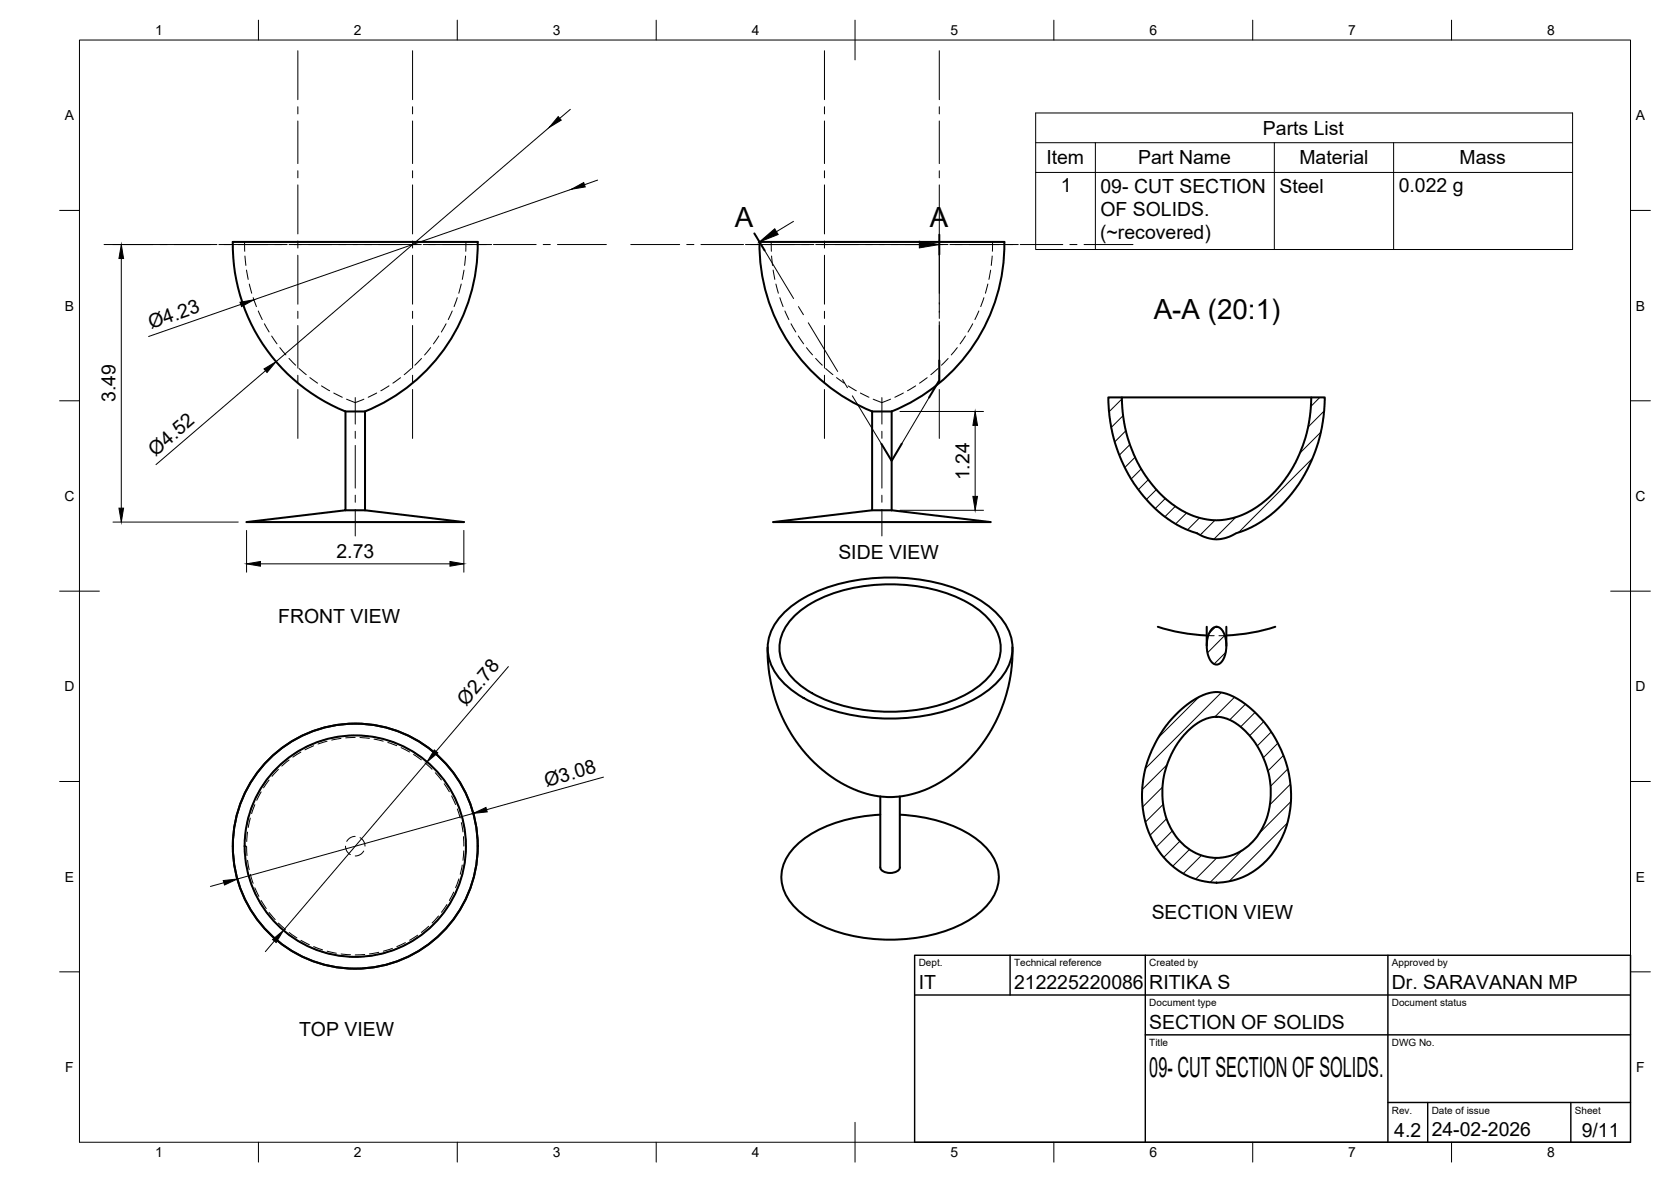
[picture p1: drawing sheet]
<svg xmlns="http://www.w3.org/2000/svg" width="420mm" height="297mm" viewBox="0 0 420 297" stroke-linecap="round" stroke-linejoin="round" font-family="sans-serif">
<!-- layer: Visible -->
<g fill="none" stroke="#000" stroke-width=".51">
<path d="M282.1 99.9h51l-.5 6.1-1.2 5.2-1.3 3.9-1.4 2.8-2.9 4.9-1.5 1.9-2.8 3-2 1.7-2.3 1.6-2.6 1.5-3.8 1.5-1.9 .9-2.9 .6h-1.2l-1.9-.6-1.9-.9-3.8-1.5-2.6-1.5-2.3-1.6-2-1.7-2.8-3-1.5-1.9-3-4.9-1.3-2.8-1.4-3.9-1.1-5.2-.5-6.1h3.4l.3 5 1.1 5.2 2.1 5.3 2.5 4.3 3 3.7 2.3 2.3 3.7 2.6 2.6 1.2a17.6 17.6 0 0 0 18.4-3.6l2.6-2.5 2.4-2.9 2-3 1.6-3.3 1.5-4.1 .7-2.5 .6-4.1 .2-3.6M86.9 103.4v24.8l-24.9 3h54.6l-24.8-3M86.9 103.4h4.9M91.8 103.4v24.8M91.8 103.4a45.1 45.1 0 0 0 28.3-42.6h-61.5a45.1 45.1 0 0 0 28.3 42.6M219.3 103.4a45.2 45.2 0 0 1-28.3-42.6h61.5a45.1 45.1 0 0 1-28.3 42.6M224.2 103.4h-4.9v24.8l-24.9 3h54.7l-24.9-3M224.2 103.4v24.8M86.9 128.2h4.9M219.3 128.2h4.9M197.2 153.9a35.5 35.5 0 0 1 21-8.5 47.3 47.3 0 0 1 27.4 4.9 16.7 16.7 0 0 1 8.8 10.4 11.9 11.9 0 0 1-4 11.1 35.5 35.5 0 0 1-21 8.5 47.3 47.3 0 0 1-27.4-4.9 16.7 16.7 0 0 1-8.8-10.4 11.9 11.9 0 0 1 4-11.1zM199.6 154.9a31.5 31.5 0 0 1 17.8-7.6 43.2 43.2 0 0 1 26.1 4.2 14.7 14.7 0 0 1 8 10 11.5 11.5 0 0 1-4.8 10.5 35.4 35.4 0 0 1-20.8 6.8 39.8 39.8 0 0 1-23.5-5.7 12.8 12.8 0 0 1-6.4-10.2 11.3 11.3 0 0 1 3.6-8z"/>
<path d="M291.1 157.5a46.1 46.1 0 0 0 12.3 2.2M303.4 157.5v4.8M304.9 157.9a1.73 1.73 0 0 1 2.7 1 7.4 7.4 0 0 1-.8 7.7 1.73 1.73 0 0 1-2.7-1 7.4 7.4 0 0 1 .8-7.7zM308.4 157.5v4.8M320.7 157.5a46.1 46.1 0 0 1-12.3 2.2M193 162.7l.1 3.4 .4 3.5 .6 3.3 1.2 3.8 1.3 3.2 1.4 3 3.5 5.1 2.2 2.6 2.5 2.4 2.6 2 2.8 1.8 3.2 1.6 3.2 1.1 2.7 .6 2.5 .2 3.3-.2 2.7-.5 3.4-1.1 2.6-1.2 2.3-1.4 3.1-2.3 2.8-2.4 2.4-2.7 3.4-5 1.8-3.6 1.3-3.2 1.3-4.2 .5-2.5 .4-3.9 .1-3.4M295.6 179.6l3-2.6 2.9-1.8a8.8 8.8 0 0 1 10 .6l2.9 2.2 3.1 3.1a27.9 27.9 0 0 1 5.2 28.7l-1.9 3.5-2.2 2.8-2.8 2.4-3.3 1.9-3.5 1.1-3.6 .3-3.4-.5-2.9-1-3.2-1.8-2.7-2.4-2.2-2.8-2.2-4.3-1.2-4.1-.4-3.7 .1-3.6 .6-4.1a30.5 30.5 0 0 1 7.7-13.9zM298.6 183.8l1.6-1.5 1.5-1 1.7-.7 2.1-.5 1.5 .1 1.9 .6 1.8 .9 1.8 1.5a21.3 21.3 0 0 1 4.6 25.4l-2.1 2.9-2.4 2-1.5 .9-1.6 .6-3 .6-2.7-.2-3.1-1-1.5-.9-1.5-1.1-2.2-2.5a20.4 20.4 0 0 1-.4-21.5 19.3 19.3 0 0 1 3.5-4.6zM221.3 200.2v17.8a2.18 2.18 0 0 0 2.5 1.4 2.18 2.18 0 0 0 2.5-1.4M221.3 204.7a35.1 35.1 0 0 0-20.1 6.8 11.2 11.2 0 0 0-4.5 10.9 14.8 14.8 0 0 0 7.5 8.9 42.6 42.6 0 0 0 30.4 3.6 24.7 24.7 0 0 0 14.7-8.8 10.1 10.1 0 0 0-1.8-13.5 30.3 30.3 0 0 0-16.8-7.4l-4.4-.5M226.3 200.2v17.8"/>
<circle cx="89.3" cy="212.6" r="30.8"/>
<circle cx="89.3" cy="212.6" r="27.8"/>
</g>
<!-- layer: Hidden -->
<g fill="none" stroke="#000" stroke-width=".25">
<path d="M61.5 60.8v2.3M61.6 64.3l.2 2.4M62 67.9l.4 2.3M62.7 71.4l.6 2.3M63.7 74.8l.8 2.3M64.9 78.2l1 2.1M113.7 78.2l-1 2.1M115 74.8l-.8 2.3M116 71.4l-.6 2.3M116.7 67.9l-.5 2.3M117.1 64.3l-.3 2.4M117.2 60.8l-.1 2.3"/>
<path d="M193.9 60.8l.1 2.3M194 64.3l.2 2.4M194.4 67.9l.4 2.3M195.1 71.4l.6 2.3M196.1 74.8l.8 2.3M197.4 78.2l1 2.1M246.1 78.2l-1 2.1M247.4 74.8l-.8 2.3M248.4 71.4l-.6 2.3M249.1 67.9l-.5 2.3M249.5 64.3l-.3 2.4M249.6 60.8l-.1 2.3"/>
<path d="M66.5 81.4l1.2 2M68.3 84.4l1.3 2M70.4 87.4l1.5 1.8M72.7 90.1l1.6 1.7M75.2 92.6l1.8 1.6M77.9 94.9l2 1.4M80.8 97l2.1 1.2M83.9 98.8l2.2 1M94.7 98.8l-2.1 1M97.8 97l-2 1.2M100.7 94.9l-1.9 1.4M103.4 92.6l-1.8 1.6"/>
<path d="M106 90.1l-1.7 1.7M108.3 87.4l-1.5 1.8M110.3 84.4l-1.3 2M112.2 81.4l-1.2 2M198.9 81.4l1.2 2M200.7 84.4l1.4 2M202.8 87.4l1.5 1.8M205.1 90.1l1.7 1.7M207.6 92.6l1.8 1.6M210.3 94.9l2 1.4M213.3 97l2 1.2M216.3 98.8l2.2 1"/>
<path d="M227.1 98.8l-2.1 1M230.2 97l-2 1.2M233.1 94.9l-1.9 1.4M235.9 92.6l-1.8 1.6M238.4 90.1l-1.7 1.7M240.7 87.4l-1.5 1.8M242.8 84.4l-1.4 2M244.6 81.4l-1.2 2M87.1 100.3l2.2 .9 2.2-.9M219.6 100.3l2.1 .9 2.2-.9M303.4 159.7l1.9 .1M308.4 159.7l-1.9 .1"/>
<path d="M65.4 198.5l-1.1 2.1M65.7 199l-1.1 2.1M67.4 195.5l-1.4 1.9M67.6 196l-1.3 2M69.8 192.9l-1.7 1.7M70 193.3l-1.6 1.8M72.5 190.5l-1.9 1.5M72.7 191l-1.9 1.5M75.4 188.5l-2 1.3M75.6 189l-2 1.3M78.6 187l-2.1 1M78.8 187.4l-2.1 1"/>
<path d="M82 185.8l-2.3 .7M82.2 186.3l-2.2 .7M85.5 185.1l-2.4 .4M85.7 185.6l-2.3 .4M89 184.8l-2.3 .1M89.3 185.3l-2.4 .1M90.2 184.8l2.4 .2M90.5 185.3l2.4 .3M93.8 185.2l2.3 .5M94 185.7l2.4 .6M97.3 186l2.2 .8M97.5 186.6l2.3 .8"/>
<path d="M100.6 187.2l2.1 1.1M100.9 187.9l2.1 1.1M103.8 188.9l1.9 1.3M104 189.6l1.9 1.4M106.7 190.9l1.8 1.6M106.9 191.7l1.7 1.6M109.3 193.3l1.6 1.8M109.5 194.2l1.5 1.8M111.6 196l1.4 2M111.7 197l1.3 2M113.6 199l1.1 2.1M61.5 212l.1 2.4"/>
<path d="M61.7 215.6l.3 2.4M61.8 208.5l-.2 2.3M62 212.6l.1 2.4M62.2 209.1l-.2 2.4M62.3 216.2l.4 2.4M62.3 219.1l.6 2.3M62.6 205l-.6 2.3M62.9 219.7l.7 2.3M62.9 205.6l-.5 2.3M63.8 201.6l-.9 2.3M64.1 202.2l-.8 2.3M86.9 212.6l.3 1.3 .9 .9"/>
<path d="M89.3 210.2l-1.1 .2-1 1M90.5 210.5l.9 .9 .4 1.2M91.5 213.9l-1.1 .9-1.1 .3M113.6 200l1 2.2M115 203.3l.7 2.3M115.1 202.2l.8 2.3M116 206.7l.4 2.4M116.2 217.4l-.5 2.3M116.2 219.7l-.7 2.3M116.2 205.6l.6 2.3M116.5 210.3l.1 2.3M116.6 213.8l-.2 2.4"/>
<path d="M116.9 216.2l-.4 2.4M116.9 209.1l.2 2.4M117.2 212.6l-.1 2.4M63.3 222.5l.9 2.2M64.1 223.1l1 2.2M64.8 225.8l1.2 2M65.7 226.3l1.3 2M66.7 228.8l1.4 1.9M67.6 229.3l1.6 1.8M68.9 231.6l1.7 1.6M70 232l1.8 1.6M71.5 234l1.9 1.5"/>
<path d="M72.7 234.3l2 1.4M74.4 236.1l2.1 1.2M75.7 236.3l2.1 1.1M77.5 237.8l2.2 1M78.9 237.9l2.2 .8M80.8 239.1l2.3 .7M82.3 239l2.3 .6M85.8 239.7l2.3 .2M91.7 239.9l-2.4 .1M95.2 239.3l-2.3 .4M97.2 239.3l-2.3 .6M98.7 238.3l-2.3 .7"/>
<path d="M100.6 238.1l-2.2 .9M101.9 236.9l-2.1 1M103.7 236.4l-2 1.2M105 235l-2 1.3M106.7 234.4l-1.9 1.4M107.8 232.8l-1.8 1.5M109.3 232l-1.7 1.6M110.3 230.2l-1.7 1.8M111.6 229.3l-1.5 1.8M112.4 227.3l-1.4 2M113.6 226.3l-1.3 2M114.1 224.2l-1.1 2.1"/>
<path d="M115.1 223.1l-1 2.2M115.4 220.9l-.8 2.2M84.3 240l2.3 .4M87.8 240.4l2.4 .1M93.8 240.1l-2.4 .3"/>
</g>
<!-- layer: BORDER -->
<g fill="none" stroke="#000" stroke-width=".25">
<path d="M20 10.1h390v276.9h-390zM65 5.1v5M115 5.1v5M165 5.1v5M215 5.1v10M265 5.1v5M315 5.1v5M365 5.1v5M15 52.9h5M410 52.9h5M15 100.7h5M410 100.7h5"/>
<path d="M15 148.6h10M405 148.6h10M15 196.4h5M410 196.4h5M15 244.2h5M410 244.2h5M65 287v5M115 287v5M165 287v5M215 282.1v9.9M265 287v5M315 287v5"/>
<path d="M365 287v5"/>
</g>
<!-- layer: TITLEBLOCK -->
<path d="M230 240.1h180v46.9h-180zM230 250h180M254 240.1v9.9M288 240.1v46.9M349 240.1v46.9M288 260.1h122M349 277.1h61M359 277.1v9.9M395 277.1v9.9" fill="none" stroke="#000" stroke-width=".36"/>
<!-- layer: Smart Centers -->
<g fill="none" stroke="#000" stroke-width=".25">
<path d="M74.9 12.7v12.3M103.7 12.7v12.3M207.3 12.7v12.3M236.2 12.7v12.3M74.9 26.8v1.8M74.9 30.4v10.7M103.7 26.8v1.8M103.7 30.4v10.7M207.3 26.8v1.8M207.3 30.4v10.7M236.2 26.8v1.8M236.2 30.4v10.7"/>
<path d="M74.9 42.9v1.8M74.9 46.5v12.3M103.7 42.9v1.8M103.7 46.5v12.3M207.3 42.9v1.8M207.3 46.5v12.3M236.2 42.9v1.8M236.2 46.5v12.3M26.2 61.5h12.3M40.3 61.5h1.7M43.8 61.5h10.7M55 61.5h17.2"/>
<path d="M72.7 61.5h33.2M74.9 60.6v1.7M74.9 64.1v12.3M74.9 78.2v1.8M103.7 60.6v1.7M103.7 64.1v12.3M103.7 78.2v1.8M106.4 61.5h17.2M124.1 61.5h10.7M136.6 61.5h1.8M140.2 61.5h12.3M158.6 61.5h12.3"/>
<path d="M172.7 61.5h1.8M176.3 61.5h10.7M187.5 61.5h17.1M205.1 61.5h33.3M207.3 60.6v1.7M207.3 64.1v12.3M207.3 78.2v1.8M236.2 60.6v1.7M236.2 64.1v12.3M236.2 78.2v1.8M238.8 61.5h17.2M256.5 61.5h10.7"/>
<path d="M269 61.5h1.8M272.6 61.5h12.3M74.9 81.8v10.7M74.9 94.3v1.8M74.9 97.9v12.3M89.3 99.9v6.7M103.7 81.8v10.7M103.7 94.3v1.8M103.7 97.9v12.3M207.3 81.8v10.7M207.3 94.3v1.8M207.3 97.9v12.3"/>
<path d="M221.7 99.9v6.7M236.2 81.8v10.7M236.2 94.3v1.8M236.2 97.9v12.3M89.3 108.4v1.8M89.3 111.9v10.8M221.7 108.4v1.8M221.7 111.9v10.8M89.3 124.4v1.8M89.3 128v6.7M221.7 124.4v1.8M221.7 128v6.7"/>
</g>
<!-- layer: FD_Dimensions -->
<g fill="none" stroke="#000" stroke-width=".25">
<path d="M138.1 32l-68.7 58.9M143.4 27.5l-2.7 2.2M143.7 47.6l-79.9 27.7M150.3 45.3l-3.3 1.1M28.4 61.5h24.5M30.5 65v62.7M60.5 76.5l-23.1 8.1M66.8 93.2l-27.6 23.6M226.3 103.4h21M245.2 106.9v17.8M28.4 131.2h31.5M62 133.3v10.5"/>
<path d="M116.6 133.3v10.5M226.3 128.2h21M65.5 141.7h47.6M127.8 167.5l-18.2 21.3M107.4 191.5l-36.1 42.3M151.7 195.3l-29.4 8.2M119 204.4l-59.3 16.5M56.3 221.8l-3.4 1M69 236.5l-2.3 2.6"/>
</g>
<g fill="#000" stroke="#000" stroke-width=".25">
<path d="M140.4 29.3l.7 .9-3 1.8zM143.7 47.6l3.1-1.7 .4 1.1zM30.5 61.5l.6 3.5h-1.2zM60.3 76l3.5-.7-3.1 1.8zM66.4 92.7l3-1.8-2.3 2.7zM245.2 103.4l.6 3.5h-1.2zM29.9 127.7h1.2l-.6 3.5zM244.6 124.7h1.2l-.6 3.5zM62 141.7l3.5-.6v1.2zM113.1 141.1l3.5 .6-3.5 .6zM109.2 188.5l.9 .7-2.7 2.3zM119 204.4l3.2-1.5 .3 1.1z"/>
<path d="M56.1 221.3l3.6-.4-3.2 1.5zM68.5 236.1l2.8-2.3-1.9 3.1z"/>
</g>
<!-- layer: Hatching -->
<g fill="none" stroke="#000" stroke-width=".25">
<path d="M331.9 99.9l-2.3 2.2M282.1 100.3l-3.2 3.2M282.4 104.4l-3 3M283.1 108.3l-2.8 2.7M284.1 111.7l-2.6 2.7M285.4 114.9l-2.6 2.6M287 117.8l-2.6 2.6M330 115.2l-18.6 18.6M332.1 108.6l-5.3 5.3M332.9 103.3l-4 4M288.7 120.6l-2.5 2.4M290.8 123l-2.6 2.5"/>
<path d="M293 125.3l-2.5 2.5M295.5 127.2l-2.6 2.7M298.3 128.9l-2.7 2.8M301.6 130.1l-3 3.1M305.5 130.8l-3.7 3.7M310.7 130l-5.5 5.5M305.6 157.6l-1.5 1.5M308 159.7l-4.4 4.3M301.5 175.1l-10.3 10.3M307.1 174l-19.1 19.1M308.2 163.9l-2.9 3M310.4 175.2l-4.9 4.9"/>
<path d="M313.2 177l-4 3.9M315.6 179l-3.6 3.7M292.3 197.8l-5 5M293.5 192.2l-6.3 6.2M317.8 181.3l-3.6 3.6M319.7 183.9l-3.6 3.6M321.3 186.8l-3.7 3.6M322.7 189.9l-3.9 3.8M323.8 193.2l-4.3 4.4M324.5 197.1l-5.2 5.1M292.5 202.1l-4.5 4.5M293.3 205.7l-4.1 4.2"/>
<path d="M294.8 208.8l-4.1 4.1M296.7 211.4l-4.1 4M299.1 213.5l-4.2 4.2M302.1 215l-4.6 4.5M305.9 215.6l-5.3 5.3M312.3 213.7l-8 8M323.7 206.8l-14.6 14.7M324.6 201.4l-7.9 8"/>
</g>
<!-- layer: Section Lines -->
<path d="M189.7 58.7l2.6 4.2M236.2 59v5M236.2 90.6v5l-2.6 4.3M226.7 111.5l-2.5 4.3-2.6-4.3" fill="none" stroke="#000" stroke-width=".51"/>
<path d="M199.5 55.6l-4.3 2.6M192.3 62.9l7.2 12.1M200.8 77.1l1.2 2M226.2 61.5h5M236.2 64v9.7M236.2 76.1v2.4M203.2 81.1l7.4 12.3M211.9 95.4l1.2 2M214.3 99.5l7.3 12M233.6 99.9l-6.9 11.6M236.2 80.8v9.8" fill="none" stroke="#000" stroke-width=".25"/>
<path d="M191 60.8l3.8-3.3 .9 1.4zM231.2 60.6l5 .9-5 .8z" fill="#000" stroke="#000" stroke-width=".25"/>
<!-- layer: Parts Lists -->
<path d="M260.4 28.4h135v34.3h-135zM260.4 35.9h135M275.4 35.9v26.8M320.4 35.9v26.8M350.4 35.9v26.8M260.4 43.3h135" fill="none" stroke="#000" stroke-width=".25"/>
<g font-size="7">
<text x="184.8" y="56.9">A</text>
<text x="233.8" y="57">A</text>
<text x="290.1" y="80.2">A-A (20:1)</text>
<text x="289" y="270.6">09- CUT SECTION OF SOLIDS.</text>
</g>
<g font-size="4.9">
<text x="317.6" y="33.9">Parts List</text>
<text x="263.1" y="41.3">Item</text>
<text x="286.2" y="41.3">Part Name</text>
<text x="326.7" y="41.3">Material</text>
<text x="367" y="41.3">Mass</text>
<text x="266.7" y="48.2">1</text>
<text x="276.7" y="48.4">09- CUT SECTION</text>
<text x="321.7" y="48.4">Steel</text>
<text x="351.7" y="48.3">0.022 g</text>
<text x="276.7" y="54.3">OF SOLIDS.</text>
<text x="276.6" y="60.2">(~recovered)</text>
<text x="38" y="82.7" transform="rotate(-19 38 82.7)">Ø4.23</text>
<text x="29" y="101.1" transform="rotate(-90 29 101.1)">3.49</text>
<text x="39.1" y="114.8" transform="rotate(-41 39.1 114.8)">Ø4.52</text>
<text x="243.8" y="120.7" transform="rotate(-90 243.8 120.7)">1.24</text>
<text x="84.6" y="140.2">2.73</text>
<text x="210.8" y="140.4">SIDE VIEW</text>
<text x="69.9" y="156.4">FRONT VIEW</text>
<text x="117.2" y="177.6" transform="rotate(-50 117.2 177.6)">Ø2.78</text>
<text x="137.4" y="197.7" transform="rotate(-15 137.4 197.7)">Ø3.08</text>
<text x="289.6" y="231.1">SECTION VIEW</text>
<text x="231" y="248.5">IT</text>
<text x="255" y="248.5">212225220086</text>
<text x="289" y="248.5">RITIKA S</text>
<text x="350" y="248.5">Dr. SARAVANAN MP</text>
<text x="75.2" y="260.3">TOP VIEW</text>
<text x="289" y="258.6">SECTION OF SOLIDS</text>
<text x="350.6" y="285.7">4.2</text>
<text x="360" y="285.5">24-02-2026</text>
<text x="397.7" y="285.7">9/11</text>
</g>
<g font-size="3.5">
<text x="39" y="8.8">1</text>
<text x="89" y="8.8">2</text>
<text x="139" y="8.8">3</text>
<text x="189" y="8.8">4</text>
<text x="239" y="8.8">5</text>
<text x="289" y="8.8">6</text>
<text x="339" y="8.8">7</text>
<text x="389" y="8.8">8</text>
<text x="16.3" y="30.2">A</text>
<text x="411.3" y="30.2">A</text>
<text x="16.3" y="78">B</text>
<text x="411.3" y="78">B</text>
<text x="16.2" y="125.9">C</text>
<text x="411.2" y="125.9">C</text>
<text x="16.2" y="173.7">D</text>
<text x="411.2" y="173.7">D</text>
<text x="16.3" y="221.6">E</text>
<text x="411.3" y="221.6">E</text>
<text x="16.4" y="269.4">F</text>
<text x="411.4" y="269.4">F</text>
<text x="39" y="290.8">1</text>
<text x="89" y="290.8">2</text>
<text x="139" y="290.8">3</text>
<text x="189" y="290.8">4</text>
<text x="239" y="290.8">5</text>
<text x="289" y="290.8">6</text>
<text x="339" y="290.8">7</text>
<text x="389" y="290.8">8</text>
</g>
<g font-size="2.5">
<text x="231" y="242.9">Dept.</text>
<text x="255" y="242.9">Technical reference</text>
<text x="289" y="242.9">Created by</text>
<text x="350" y="242.9">Approved by</text>
<text x="289" y="252.8">Document type</text>
<text x="350" y="252.8">Document status</text>
<text x="289" y="262.9">Title</text>
<text x="350" y="262.9">DWG No.</text>
<text x="350" y="279.9">Rev.</text>
<text x="360" y="279.9">Date of issue</text>
<text x="396" y="279.9">Sheet</text>
</g>
</svg>
